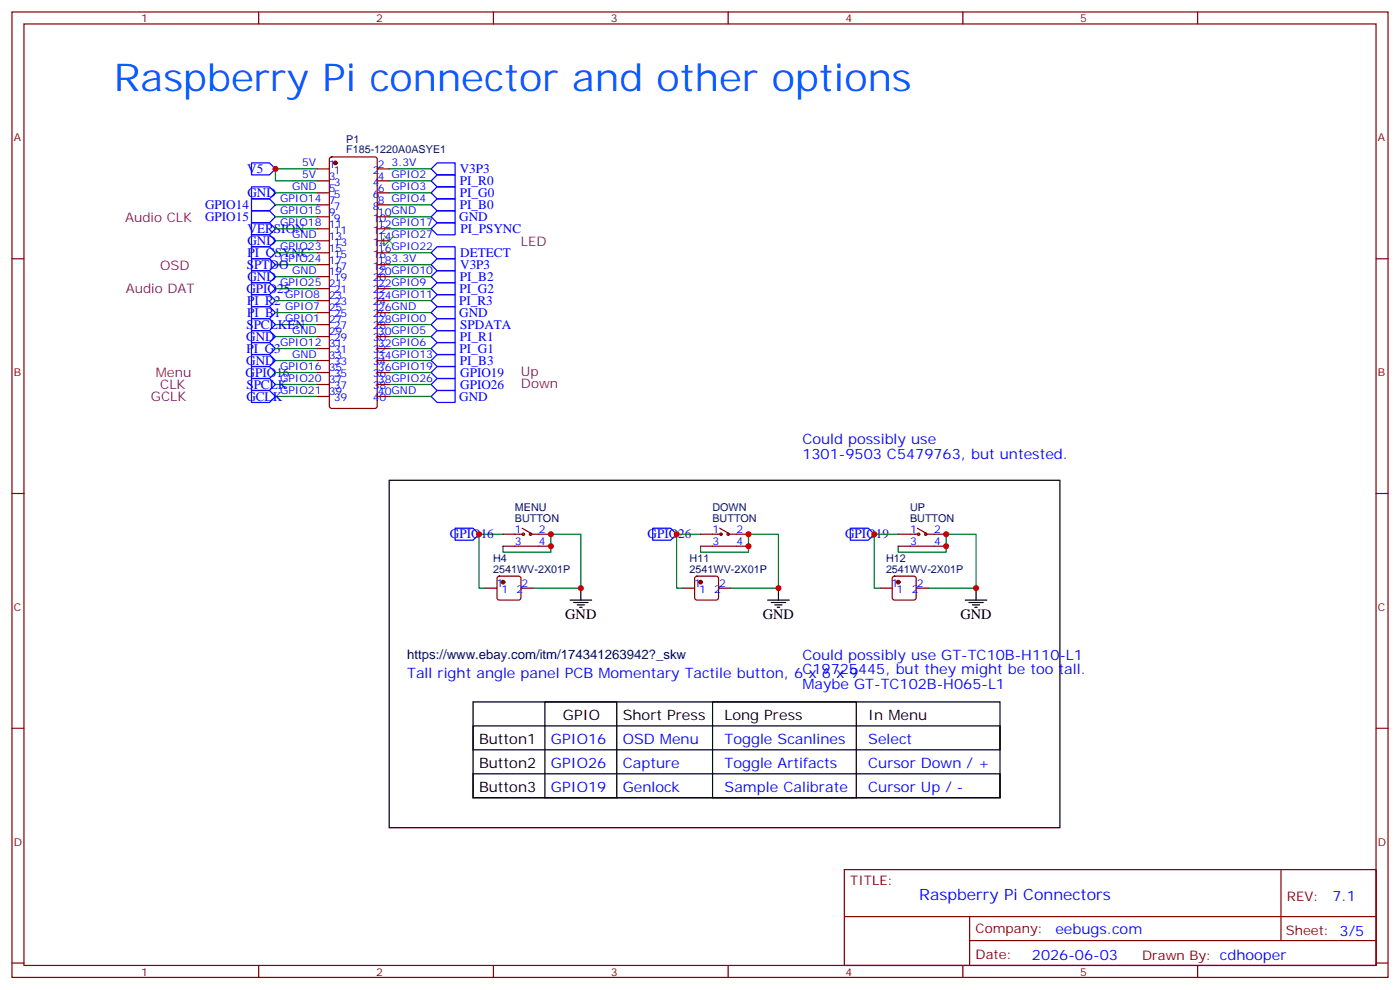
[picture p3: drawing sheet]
<svg xmlns="http://www.w3.org/2000/svg" width="412mm" height="292mm" viewBox="0 0 412 292" stroke-linecap="round" stroke-linejoin="round" font-family="sans-serif">
<g fill="none" stroke="#870000" stroke-width=".35">
<path d="M3.5 3.5h405.4v284.4h-405.4zM7.1 7.1h398.2v277.2h-398.2zM76.2 3.5v3.6M145.3 3.5v3.6M214.5 3.5v3.6M283.6 3.5v3.6M352.8 3.5v3.6M93.5 49.7h3.5M93.5 53.3h3.5M93.5 56.8h3.5M97.2 46.4l.5-.2h12.7l.5 .2 .2 .5v72.7l-.2 .5-.5 .2h-12.7l-.5-.2-.2-.5v-72.7zM111.1 49.7h3.6"/>
<path d="M111.1 53.3h3.6M111.1 56.8h3.6M3.5 76.2h3.6M93.5 60.3h3.5M93.5 63.9h3.5M93.5 67.4h3.5M93.5 70.9h3.5M93.5 74.4h3.5M93.5 78h3.5M111.1 60.3h3.6M111.1 63.9h3.6M111.1 67.4h3.6"/>
<path d="M111.1 70.9h3.6M111.1 74.4h3.6M111.1 78h3.6M405.3 76.2h3.6M93.5 99.1h3.5M93.5 95.6h3.5M93.5 92.1h3.5M93.5 88.5h3.5M93.5 81.5h3.5M93.5 85h3.5M111.1 99.1h3.6M111.1 95.6h3.6"/>
<path d="M111.1 92.1h3.6M111.1 88.5h3.6M111.1 81.5h3.6M111.1 85h3.6M93.5 116.8h3.5M93.5 113.2h3.5M93.5 109.7h3.5M93.5 106.2h3.5M93.5 102.7h3.5M111.1 116.8h3.6M111.1 113.2h3.6M111.1 109.7h3.6"/>
<path d="M111.1 106.2h3.6M111.1 102.7h3.6M3.5 145.3h3.6M148.2 157.3h6M153.8 155.6l2.5 1.4M156.3 157.3h6M206.4 157.3h6M212 155.6l2.5 1.4M214.5 157.3h6M264.6 157.3h6M270.2 155.6l2.5 1.4M272.7 157.3h6"/>
<path d="M405.3 145.3h3.6M142.9 173.2h3.5M146.6 169.9l.5-.2h5.7l.5 .2 .2 .5v5.6l-.3 .5-.4 .2h-5.7l-.5-.2-.2-.5v-5.6zM148.2 160.9h14.1M153.5 173.2h3.5M201.1 173.2h3.5M204.8 169.9l.5-.2h5.7l.5 .2 .2 .5v5.6l-.3 .5-.4 .2h-5.7l-.5-.2-.2-.5v-5.6zM206.4 160.9h14.1M211.7 173.2h3.5M259.3 173.2h3.5M263.1 169.9l.4-.2h5.7l.5 .2 .2 .5v5.6l-.3 .5-.4 .2h-5.7l-.5-.2-.2-.5v-5.6zM264.6 160.9h14.1"/>
<path d="M269.9 173.2h3.5M3.5 214.5h3.6M405.3 214.5h3.6M248.7 256.1h156.6v28.2h-156.6zM377.3 256.1v20.9M248.7 270h156.5M285.6 277h119.6M285.6 270v14.1M3.5 283.6h3.6M76.2 284.3v3.6M145.3 284.3v3.6M214.5 284.3v3.6"/>
<path d="M283.6 284.3v3.6M352.8 284.3v3.6M405.3 283.6h3.6"/>
<circle cx="154.2" cy="157.3" r=".35"/>
<circle cx="156.3" cy="157.3" r=".35"/>
<circle cx="212.4" cy="157.3" r=".35"/>
<circle cx="214.5" cy="157.3" r=".35"/>
<circle cx="270.6" cy="157.3" r=".35"/>
<circle cx="272.7" cy="157.3" r=".35"/>
</g>
<g fill="none" stroke="#008700" stroke-width=".35">
<path d="M81.1 56.8h12.4M93.5 49.7h-12.4v3.6h12.4M114.7 56.8h12.3M114.7 53.3h12.3M114.7 49.7h12.3M81.1 78h12.4M81.1 70.9h12.4M81.1 74.4h12.4M81.1 60.3h12.4M81.1 67.4h12.4M81.1 63.9h12.4M114.7 78h12.3"/>
<path d="M114.7 74.4h12.3M114.7 60.3h12.3M114.7 67.4h12.3M114.7 63.9h12.3M81.1 99.1h12.4M81.1 95.6h12.4M81.1 85h12.4M81.1 81.5h12.4M81.1 92.1h12.4M81.1 88.5h12.4M114.7 99.1h12.3M114.7 95.6h12.3"/>
<path d="M114.7 85h12.3M114.7 81.5h12.3M114.7 92.1h12.3M114.7 88.5h12.3M81.1 116.8h12.4M81.1 113.2h12.4M81.1 106.2h12.4M81.1 102.7h12.4M81.1 109.7h12.4M114.7 116.8h12.3M114.7 113.2h12.3M114.7 106.2h12.3"/>
<path d="M114.7 102.7h12.3M114.7 109.7h12.3M148.2 157.3h-7.1v15.9h1.8M206.4 157.3h-7.1v15.9h1.8M264.6 157.3h-7.1v15.9h1.8M148.2 160.9v1.7h14.1v-5.3h8.8v15.9h-14.1M206.4 160.9v1.7h14.1v-5.3h8.8v15.9h-14.1M264.6 160.9v1.7h14.1v-5.3h8.8v15.9h-14.1"/>
</g>
<g fill="none" stroke="#000" stroke-width=".35">
<path d="M114.7 141.5h197.5v102.3h-197.5zM167.9 176.7h6.4M169 177.4h4.2M170 178.2h2.2M170.7 178.9h.7M171.1 173.2v3.5M226.1 176.7h6.4M227.2 177.4h4.2M228.2 178.2h2.2M229 178.9h.7M229.3 173.2v3.5M284.3 176.7h6.4"/>
<path d="M285.4 177.4h4.2M286.5 178.2h2.1M287.2 178.9h.7M287.5 173.2v3.5M139.3 206.7h155.3v28.2h-155.3zM139.3 213.8h155.3v7h-155.3zM160.5 206.7h21.2v28.2h-21.2zM209.9 206.7h42.3v28.2h-42.3zM139.3 227.9h155.3v7h-155.3z"/>
</g>
<g fill="none" stroke="#00f" stroke-width=".35">
<path d="M74.1 48h5.3l1.7 1.7-1.7 1.8h-5.3zM74.1 55h5.3l1.7 1.8-1.7 1.8h-5.3zM74.1 58.6h5.3l1.7 1.7-1.7 1.8h-5.3zM127 56.8l1.8-1.8h5.3v3.6h-5.3zM127 53.3l1.8-1.8h5.3v3.5h-5.3zM127 49.7l1.8-1.7h5.3v3.5h-5.3zM74.1 69.1h5.3l1.7 1.8-1.7 1.8h-5.3zM74.1 76.2h5.3l1.7 1.8-1.7 1.7h-5.3zM74.1 79.7h5.3l1.7 1.8-1.7 1.8h-5.3zM74.1 72.7h5.3l1.7 1.7-1.7 1.8h-5.3zM74.1 62.1h5.3l1.7 1.8-1.7 1.7h-5.3zM74.1 65.6h5.3l1.7 1.8-1.7 1.7h-5.3z"/>
<path d="M127 60.3l1.8-1.7h5.3v3.5h-5.3zM127 67.4l1.8-1.8h5.3v3.5h-5.3zM127 63.9l1.8-1.8h5.3v3.5h-5.3zM127 74.4l1.8-1.7h5.3v3.5h-5.3zM127 78l1.8-1.8h5.3v3.5h-5.3zM74.1 83.3h5.3l1.7 1.7-1.7 1.8h-5.3zM74.1 93.8h5.3l1.7 1.8-1.7 1.8h-5.3zM74.1 97.4h5.3l1.7 1.7-1.7 1.8h-5.3zM74.1 86.8h5.3l1.7 1.7-1.7 1.8h-5.3zM74.1 90.3h5.3l1.7 1.8-1.7 1.7h-5.3zM127 81.5l1.8-1.8h5.3v3.6h-5.3zM127 85l1.8-1.7h5.3v3.5h-5.3z"/>
<path d="M127 88.5l1.8-1.7h5.3v3.5h-5.3zM127 99.1l1.8-1.7h5.3v3.5h-5.3zM127 95.6l1.8-1.8h5.3v3.6h-5.3zM127 92.1l1.8-1.8h5.3v3.5h-5.3zM74.1 104.4h5.3l1.7 1.8-1.7 1.8h-5.3zM74.1 115h5.3l1.7 1.8-1.7 1.7h-5.3zM74.1 111.5h5.3l1.7 1.7-1.7 1.8h-5.3zM74.1 100.9h5.3l1.7 1.8-1.7 1.7h-5.3zM74.1 108h5.3l1.7 1.7-1.7 1.8h-5.3zM127 102.7l1.8-1.8h5.3v3.5h-5.3zM127 106.2l1.8-1.8h5.3v3.6h-5.3zM127 116.8l1.8-1.8h5.3v3.5h-5.3z"/>
<path d="M127 113.2l1.8-1.7h5.3v3.5h-5.3zM127 109.7l1.8-1.7h5.3v3.5h-5.3zM134.1 155.6h5.2l1.8 1.7-1.8 1.8h-5.2zM192.3 155.6h5.3l1.7 1.7-1.7 1.8h-5.3zM250.5 155.6h5.3l1.7 1.7-1.7 1.8h-5.3z"/>
</g>
<path d="M113.2 69.5l2.9 2.8M116.1 69.5l-2.9 2.8" fill="none" stroke="#3c3" stroke-width=".35"/>
<g fill="#870000" stroke="#870000" stroke-width=".35">
<circle cx="98.8" cy="48" r=".53"/>
<circle cx="148.2" cy="171.4" r=".53"/>
<circle cx="206.4" cy="171.4" r=".53"/>
<circle cx="264.6" cy="171.4" r=".53"/>
</g>
<g fill="#c00">
<circle cx="141.1" cy="157.3" r=".88"/>
<circle cx="257.5" cy="157.3" r=".88"/>
<circle cx="199.3" cy="157.3" r=".88"/>
<circle cx="81.1" cy="49.7" r=".88"/>
<circle cx="162.3" cy="157.3" r=".88"/>
<circle cx="162.3" cy="160.9" r=".88"/>
<circle cx="220.5" cy="160.9" r=".88"/>
<circle cx="220.5" cy="157.3" r=".88"/>
<circle cx="278.7" cy="157.3" r=".88"/>
<circle cx="278.7" cy="160.9" r=".88"/>
<circle cx="171.1" cy="173.2" r=".88"/>
<circle cx="229.3" cy="173.2" r=".88"/>
<circle cx="287.5" cy="173.2" r=".88"/>
</g>
<text font-size="11.3" fill="#0060ff" x="33.5" y="26.8">Raspberry Pi connector and other options</text>
<text font-size="4.6" fill="#00f" x="270.8" y="265.1">Raspberry Pi Connectors</text>
<g font-size="4.2" fill="#00f">
<text x="236.4" y="130.9">Could possibly use</text>
<text x="236.4" y="135.1">1301-9503 C5479763, but untested.</text>
<text x="236.4" y="194.4">Could possibly use GT-TC10B-H110-L1</text>
<text x="119.9" y="199.7">Tall right angle panel PCB Momentary Tactile button, 6 x 6 x 9</text>
<text x="236.4" y="198.6">C19725445, but they might be too tall.</text>
<text x="236.4" y="202.8">Maybe GT-TC102B-H065-L1</text>
<text x="162.3" y="219.1">GPIO16</text>
<text x="183.4" y="219.1">OSD Menu</text>
<text x="213.4" y="219.1">Toggle Scanlines</text>
<text x="255.8" y="219.1">Select</text>
<text x="162.3" y="226.1">GPIO26</text>
<text x="183.4" y="226.1">Capture</text>
<text x="213.4" y="226.1">Toggle Artifacts</text>
<text x="255.8" y="226.1">Cursor Dow</text>
<text x="280.5" y="226.1">n / +</text>
<text x="162.3" y="233.2">GPIO19</text>
<text x="183.4" y="233.2">Genlock</text>
<text x="213.4" y="233.2">Sample Calibrate</text>
<text x="255.8" y="233.2">Cursor Up / -</text>
<text x="392.5" y="265.4">7.1</text>
<text x="310.9" y="274.9">eebugs.com</text>
<text x="304" y="282.7">2026-06-03</text>
</g>
<g font-size="4.2">
<text x="166.5" y="182.4">GND</text>
<text x="224.7" y="182.4">GND</text>
<text x="282.9" y="182.4">GND</text>
<text x="165.8" y="212">GPIO</text>
<text x="183.4" y="212">Short Press</text>
<text x="213.4" y="212">Long Press</text>
<text x="255.8" y="212">In Menu</text>
<text x="141.1" y="219.1">Button1</text>
<text x="141.1" y="226.1">Button2</text>
<text x="141.1" y="233.2">Button3</text>
</g>
<g font-size="3.9" fill="#00f">
<text x="72.9" y="51">V5</text>
<text x="135.4" y="51">V3P3</text>
<text x="72.9" y="58">GND</text>
<text x="135.5" y="58">PI_G0</text>
<text x="135.5" y="54.5">PI_R0</text>
<text x="60.4" y="61.6">GPIO14</text>
<text x="60.4" y="65.1">GPIO15</text>
<text x="135.3" y="65.1">GND</text>
<text x="135.5" y="61.6">PI_B0</text>
<text x="72.9" y="68.6">VERSION</text>
<text x="135.7" y="68.6">PI_PSYNC</text>
<text x="72.9" y="72.1">GND</text>
<text x="72.9" y="75.7">PI_CSYNC</text>
<text x="135.6" y="75.7">DETECT</text>
<text x="72.7" y="79.2">SPTDO</text>
<text x="72.9" y="82.7">GND</text>
<text x="135.5" y="82.7">PI_B2</text>
<text x="135.6" y="79.2">V3P3</text>
<text x="72.6" y="86.3">GPIO25</text>
<text x="72.8" y="89.8">PI_R2</text>
<text x="135.3" y="89.8">PI_R3</text>
<text x="135.4" y="86.3">PI_G2</text>
<text x="72.8" y="93.3">PI_B1</text>
<text x="135.3" y="93.3">GND</text>
<text x="72.5" y="100.4">GND</text>
<text x="72.6" y="96.9">SPCLKEN</text>
<text x="135.5" y="100.4">PI_R1</text>
<text x="135.6" y="96.8">SPDATA</text>
<text x="72.5" y="107.4">GND</text>
<text x="72.6" y="103.9">PI_G3</text>
<text x="135.4" y="103.9">PI_G1</text>
<text x="135.5" y="107.4">PI_B3</text>
<text x="72.4" y="110.9">GPIO16</text>
<text x="135.6" y="111">GPIO19</text>
<text x="72.6" y="118">GCLK</text>
<text x="72.6" y="114.5">SPCLK</text>
<text x="135.3" y="118">GND</text>
<text x="135.6" y="114.5">GPIO26</text>
<text x="132.5" y="158.6">GPIO16</text>
<text x="190.7" y="158.6">GPIO26</text>
<text x="249" y="158.6">GPIO19</text>
</g>
<g font-size="3.9" fill="#906">
<text x="36.8" y="65.3">Audio CLK</text>
<text x="153.5" y="72.3">LED</text>
<text x="47.2" y="79.4">OSD</text>
<text x="37" y="86.4">Audio DAT</text>
<text x="45.9" y="111.1">Menu</text>
<text x="153.5" y="110.8">Up</text>
<text x="44.5" y="118.2">GCLK</text>
<text x="47.2" y="114.7">CLK</text>
<text x="153.5" y="114.3">Dow</text>
<text x="162" y="114.3">n</text>
</g>
<text font-size="3.9" fill="#000080" x="119.9" y="194">https://www.ebay.com/itm/174341263942?_skw</text>
<g font-size="3.9" fill="#800">
<text x="250.5" y="260.7">TITLE:</text>
<text x="379.1" y="265.4">REV:</text>
<text x="287.4" y="274.9">Company:</text>
<text x="378.7" y="275.5">Sheet: 3/5</text>
<text x="287.4" y="282.6">Date:</text>
<text x="336.4" y="282.7">Draw</text>
<text x="346.6" y="282.7">n By: cdhooper</text>
</g>
<g font-size="3.2" fill="#800">
<text x="41.6" y="6.5">1</text>
<text x="110.8" y="6.5">2</text>
<text x="179.9" y="6.5">3</text>
<text x="249.1" y="6.5">4</text>
<text x="318.2" y="6.5">5</text>
<text x="4.1" y="41.6">A</text>
<text x="405.9" y="41.6">A</text>
<text x="4.1" y="110.8">B</text>
<text x="405.9" y="110.8">B</text>
<text x="4.1" y="179.9">C</text>
<text x="405.9" y="179.9">C</text>
<text x="4.1" y="249.1">D</text>
<text x="405.9" y="249.1">D</text>
<text x="41.6" y="287.3">1</text>
<text x="110.8" y="287.3">2</text>
<text x="179.9" y="287.3">3</text>
<text x="249.1" y="287.3">4</text>
<text x="318.2" y="287.3">5</text>
</g>
<g font-size="3.2" fill="#000080">
<text x="102" y="45.2">F185-1220A0ASYE1</text>
<text x="102" y="42.1">P1</text>
<text x="151.7" y="153.6">BUTTON</text>
<text x="151.7" y="150.5">MENU</text>
<text x="209.9" y="153.6">BUTTON</text>
<text x="209.9" y="150.5">DOWN</text>
<text x="268.1" y="153.6">BUTTON</text>
<text x="268.1" y="150.5">UP</text>
<text x="145.3" y="165.5">H4</text>
<text x="203.1" y="165.5">H11</text>
<text x="261" y="165.5">H12</text>
<text x="145.3" y="168.7">2541WV-2X01P</text>
<text x="203.1" y="168.7">2541WV-2X01P</text>
<text x="261" y="168.7">2541WV-2X01P</text>
</g>
<g font-size="3.2" fill="#00f">
<text x="89" y="49">5V</text>
<text x="89" y="52.6">5V</text>
<text x="96.8" y="49.4">1</text>
<text x="96.8" y="52.9">3</text>
<text x="98.3" y="51.2">1</text>
<text x="109.8" y="51.2">2</text>
<text x="111.3" y="52.9">4 GPIO2</text>
<text x="111.3" y="49.4">2</text>
<text x="115.4" y="49">3.3V</text>
<text x="82.5" y="59.6">GPIO14</text>
<text x="86.1" y="56.1">GND</text>
<text x="96.8" y="56.4">5</text>
<text x="96.8" y="60">7</text>
<text x="98.3" y="54.7">3</text>
<text x="98.3" y="58.2">5</text>
<text x="109.8" y="58.2">6</text>
<text x="109.8" y="54.7">4</text>
<text x="111.3" y="60">8 GPIO4</text>
<text x="111.3" y="56.4">6 GPIO3</text>
<text x="82.5" y="63.1">GPIO15</text>
<text x="96.8" y="63.5">9</text>
<text x="98.3" y="61.7">7</text>
<text x="98.3" y="65.3">9</text>
<text x="109.8" y="65.3">10</text>
<text x="109.8" y="61.7">8</text>
<text x="111.3" y="63.5">10GND</text>
<text x="82.5" y="66.7">GPIO18</text>
<text x="86.1" y="70.2">GND</text>
<text x="96.8" y="67">11</text>
<text x="96.8" y="70.6">13</text>
<text x="98.3" y="68.8">11</text>
<text x="109.8" y="68.8">12</text>
<text x="111.3" y="70.6">14GPIO27</text>
<text x="111.3" y="67">12GPIO17</text>
<text x="82.5" y="73.7">GPIO23</text>
<text x="82.5" y="77.3">GPIO24</text>
<text x="96.8" y="74.1">15</text>
<text x="96.8" y="77.6">17</text>
<text x="98.3" y="72.3">13</text>
<text x="98.3" y="75.8">15</text>
<text x="109.8" y="75.8">16</text>
<text x="109.8" y="72.3">14</text>
<text x="111.3" y="77.6">183.3V</text>
<text x="111.3" y="74.1">16GPIO22</text>
<text x="86.1" y="80.8">GND</text>
<text x="96.8" y="81.1">19</text>
<text x="98.3" y="79.4">17</text>
<text x="98.3" y="82.9">19</text>
<text x="109.8" y="82.9">20</text>
<text x="109.8" y="79.4">18</text>
<text x="111.3" y="81.1">20GPIO10</text>
<text x="82.5" y="84.3">GPIO25</text>
<text x="84" y="87.8">GPIO8</text>
<text x="96.8" y="84.7">21</text>
<text x="96.8" y="88.2">23</text>
<text x="98.3" y="86.4">21</text>
<text x="98.3" y="90">23</text>
<text x="109.8" y="90">24</text>
<text x="109.8" y="86.4">22</text>
<text x="111.3" y="88.2">24GPIO11</text>
<text x="111.3" y="84.7">22GPIO9</text>
<text x="84" y="91.4">GPIO7</text>
<text x="84" y="94.9">GPIO1</text>
<text x="96.8" y="91.7">25</text>
<text x="96.8" y="95.2">27</text>
<text x="98.3" y="93.5">25</text>
<text x="109.8" y="93.5">26</text>
<text x="111.3" y="95.2">28GPIO0</text>
<text x="111.3" y="91.7">26GND</text>
<text x="82.5" y="102">GPIO12</text>
<text x="86.1" y="98.4">GND</text>
<text x="96.8" y="98.8">29</text>
<text x="98.3" y="97">27</text>
<text x="98.3" y="100.5">29</text>
<text x="109.8" y="100.5">30</text>
<text x="109.8" y="97">28</text>
<text x="111.3" y="98.8">30GPIO5</text>
<text x="86.1" y="105.5">GND</text>
<text x="96.8" y="102.3">31</text>
<text x="96.8" y="105.8">33</text>
<text x="98.3" y="104.1">31</text>
<text x="98.3" y="107.6">33</text>
<text x="109.8" y="107.6">34</text>
<text x="109.8" y="104.1">32</text>
<text x="111.3" y="105.8">34GPIO13</text>
<text x="111.3" y="102.3">32GPIO6</text>
<text x="82.5" y="112.5">GPIO20</text>
<text x="82.5" y="109">GPIO16</text>
<text x="96.8" y="109.4">35</text>
<text x="96.8" y="112.9">37</text>
<text x="98.3" y="111.1">35</text>
<text x="109.8" y="111.1">36</text>
<text x="111.3" y="112.9">38GPIO26</text>
<text x="111.3" y="109.4">36GPIO19</text>
<text x="82.5" y="116.1">GPIO21</text>
<text x="96.8" y="116.4">39</text>
<text x="98.3" y="114.7">37</text>
<text x="98.3" y="118.2">39</text>
<text x="109.8" y="118.2">40</text>
<text x="109.8" y="114.7">38</text>
<text x="111.3" y="116.4">40GND</text>
<text x="151.7" y="157">1</text>
<text x="151.7" y="160.5">3</text>
<text x="158.7" y="157">2</text>
<text x="158.7" y="160.5">4</text>
<text x="209.9" y="157">1</text>
<text x="209.9" y="160.5">3</text>
<text x="217" y="157">2</text>
<text x="217" y="160.5">4</text>
<text x="268.1" y="157">1</text>
<text x="268.1" y="160.5">3</text>
<text x="275.2" y="157">2</text>
<text x="275.2" y="160.5">4</text>
<text x="146.2" y="172.9">1</text>
<text x="153.6" y="172.9">2</text>
<text x="204.4" y="172.9">1</text>
<text x="211.8" y="172.9">2</text>
<text x="262.6" y="172.9">1</text>
<text x="270.1" y="172.9">2</text>
<text x="147.7" y="174.6">1</text>
<text x="152.2" y="174.6">2</text>
<text x="205.9" y="174.6">1</text>
<text x="210.4" y="174.6">2</text>
<text x="264.1" y="174.6">1</text>
<text x="268.6" y="174.6">2</text>
</g>
</svg>
